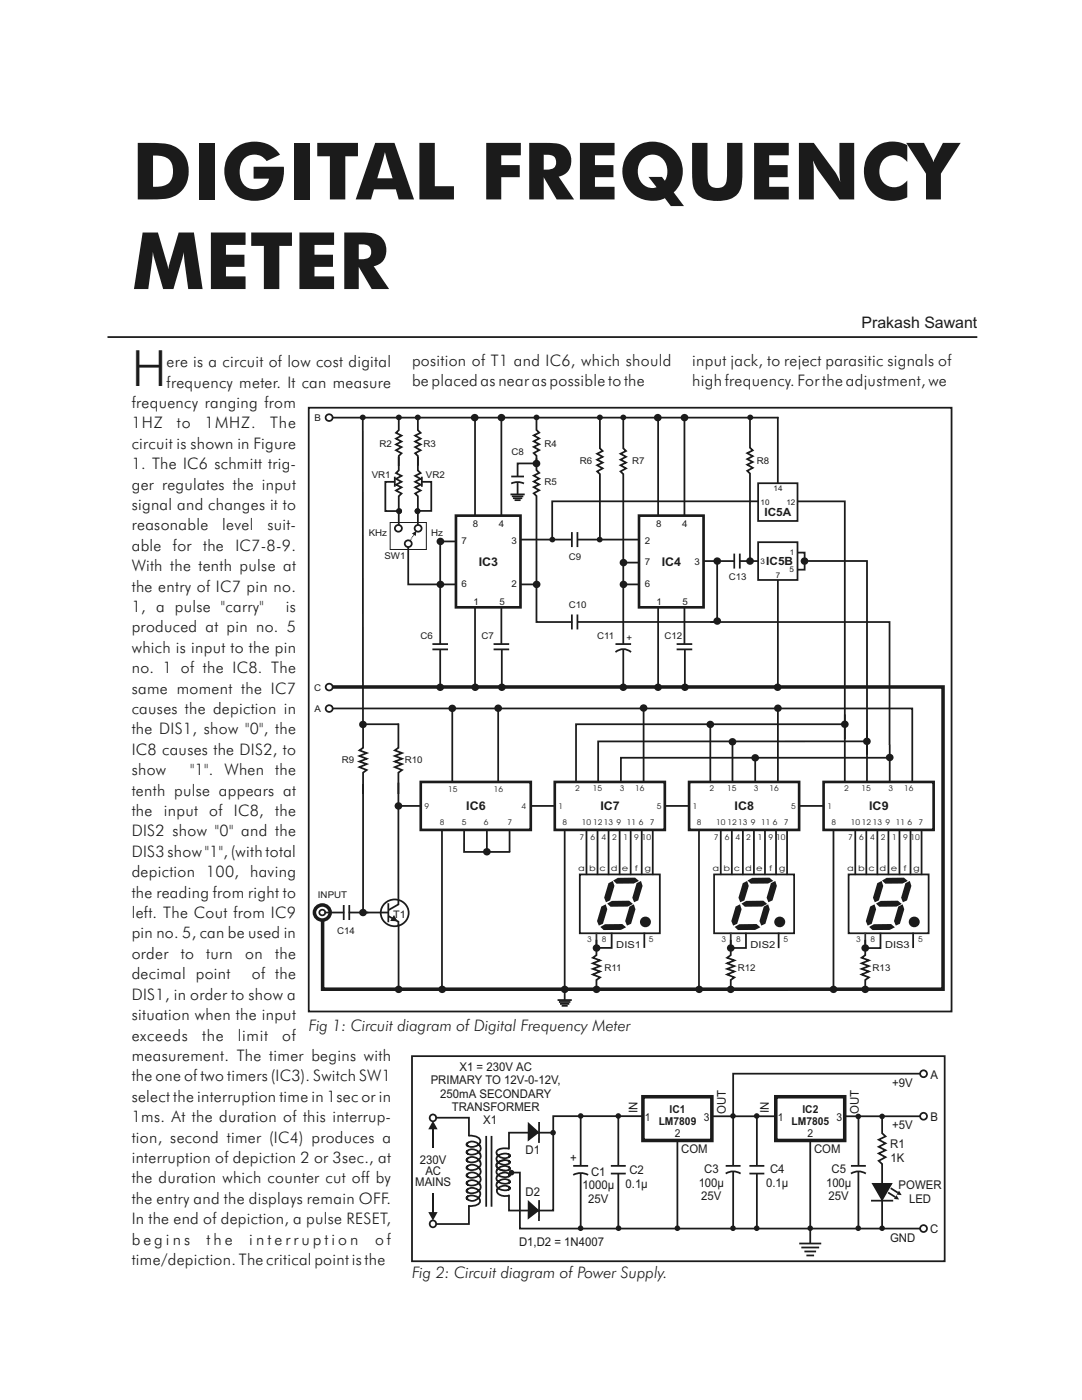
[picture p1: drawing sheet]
<svg xmlns="http://www.w3.org/2000/svg" width="216mm" height="279mm" viewBox="0 0 216 279" stroke-linecap="round" stroke-linejoin="round" font-family="sans-serif">
<path d="M21.4 67.3h173.6M83.4 83.3v2.5l.5 .6-1.1 .5 1.1 .6-1.1 .6 1.1 .6-1.1 .5 1.1 .7-1.1 .6 .6 .5v2M94.8 83.3v19.7M100 83.3v19.7M81.5 109.2v7.4h9.6M87.9 108.1h3.2M94.8 121.3v15.8M100 121.3v7.3M100.1 129.6v7.5" fill="none" stroke="#1f1a17" stroke-width=".35"/>
<g fill="#1f1a17" stroke="#1f1a17" stroke-width=".35">
<circle cx="100.1" cy="137.2" r=".58"/>
<circle cx="94.7" cy="83.4" r=".58"/>
<circle cx="100" cy="83.4" r=".58"/>
<circle cx="87.9" cy="108.1" r=".58"/>
<circle cx="87.9" cy="116.6" r=".58"/>
<circle cx="94.8" cy="137.2" r=".58"/>
</g>
<path d="M91 102.9h12.9v18.3h-12.9z" fill="none" stroke="#1f1a17" stroke-width=".53"/>
<g fill="#1f1a17">
<circle cx="83.3" cy="102.1" r=".57"/>
<circle cx="83.4" cy="83.3" r=".58"/>
</g>
<path d="M83.4 91.2v2.7l.5 .5-1.1 .6 1.1 .6-1.1 .6 1.1 .5-1.1 .6 1.1 .6-1.1 .6 .6 .5v5.9M84.2 96.2h1.9v5.8h-2.7M84.2 95.1v2" fill="none" stroke="#1f1a17" stroke-width=".35"/>
<circle cx="83.3" cy="102" r=".58" fill="#1f1a17"/>
<path d="M79.6 83.3v2.5l-.6 .6 1.1 .5-1.1 .6 1.1 .6-1.1 .6 1.1 .5-1.1 .7 1.1 .6-.5 .5v2" fill="none" stroke="#1f1a17" stroke-width=".35"/>
<g fill="#1f1a17">
<circle cx="79.6" cy="102.1" r=".57"/>
<circle cx="79.6" cy="83.3" r=".58"/>
</g>
<path d="M78.8 95.1v2M78.8 96.2h-1.9v5.8h2.7M79.6 91.2v2.7l-.6 .5 1.1 .6-1.1 .6 1.1 .6-1.1 .5 1.1 .6-1.1 .6 1.1 .6-.5 .5v5.9" fill="none" stroke="#1f1a17" stroke-width=".35"/>
<circle cx="79.6" cy="102" r=".58" fill="#1f1a17"/>
<g fill="none" stroke="#1f1a17" stroke-width=".35">
<path d="M87.8 108.1v20.5M86.3 128.5h3.1M86.3 129.6h3.1M87.8 129.6v7.8M98.5 128.5h3.1M98.5 129.6h3.1"/>
<circle cx="79.5" cy="105.5" r=".68"/>
<circle cx="81.5" cy="108.5" r=".68"/>
<circle cx="83.4" cy="105.5" r=".68"/>
</g>
<path d="M82.2 106.5l.9-.5-.1 1z" fill-rule="evenodd" fill="#1f1a17"/>
<g fill="#1f1a17">
<path d="M82.5 106.7l.2 .1-.2 .1-.1-.1z"/>
<path d="M82.3 106.9l.2 .1-.1 .2-.2-.1z"/>
<path d="M82.2 107.2l.1 .1-.1 .2-.2-.1z"/>
<path d="M82 107.5l.1 .1-.1 .1h-.1z"/>
<path d="M81.8 107.7l.1 .2z"/>
</g>
<path d="M77.9 104.3h7.2v5.4h-7.2z" fill="none" stroke="#1f1a17" stroke-width=".2"/>
<path d="M124.4 83.4v6.1l.5 .5-1.1 .6 1.1 .6-1.1 .5 1.1 .6-1.1 .6 1.1 .6-1.1 .6 .6 .5v17.8M131.3 83.3v19.7M136.6 83.3v19.7M103.8 107.7h10.3M115.2 107.7h12.3M124.4 116.6h3.2M124.4 112.3h3.2M131.3 121.3v15.8M136.6 121.3v7.3M136.7 129.6v7.5" fill="none" stroke="#1f1a17" stroke-width=".35"/>
<g fill="#1f1a17" stroke="#1f1a17" stroke-width=".35">
<circle cx="136.7" cy="137.2" r=".58"/>
<circle cx="131.2" cy="83.4" r=".58"/>
<circle cx="136.6" cy="83.4" r=".58"/>
<circle cx="124.4" cy="112.3" r=".58"/>
<circle cx="124.4" cy="116.6" r=".58"/>
<circle cx="131.3" cy="137.2" r=".58"/>
</g>
<path d="M127.5 102.9h12.9v18.3h-12.9z" fill="none" stroke="#1f1a17" stroke-width=".53"/>
<circle cx="124.4" cy="83.3" r=".58" fill="#1f1a17"/>
<path d="M119.7 83.4v6.1l.6 .5-1.2 .6 1.2 .6-1.2 .5 1.2 .6-1.2 .6 1.2 .6-1.2 .6 .6 .5v13.2M114.1 106.2v3M115.2 106.2v3M124.4 112.3v16.3M151.3 100.1h-41.1v7.6M122.8 130.1a2.35 2.35 0 0 1 3.1 0M122.8 128.5h3.1M124.4 129.6v7.5M135 128.5h3.1M135 129.6h3.1" fill="none" stroke="#1f1a17" stroke-width=".35"/>
<circle cx="124.4" cy="137.2" r=".58" fill="#1f1a17" stroke="#1f1a17" stroke-width=".35"/>
<g fill="#1f1a17">
<circle cx="110.2" cy="107.7" r=".58"/>
<circle cx="119.7" cy="107.7" r=".58"/>
</g>
<path d="M107 83.3v2.5l.6 .5-1.1 .6 1.1 .6-1.1 .6 1.1 .6-1.1 .5 1.1 .6-1.1 .6 .5 .6v2M107 91.5v2.3l.6 .6-1.1 .5 1.1 .6-1.1 .6 1.1 .6-1.1 .5 1.1 .6-1.1 .7 .5 .5v25.1h7.2M140.3 112h6.3M146.5 110.5v3M147.6 112h3.7M147.6 110.5v3" fill="none" stroke="#1f1a17" stroke-width=".35"/>
<circle cx="107" cy="83.3" r=".58" fill="#1f1a17"/>
<g fill="none" stroke="#1f1a17" stroke-width=".35">
<path d="M101.9 98.7h2.8M102 96.5a2.94 2.94 0 0 1 2.6 0M102 95.1h2.6M102.1 99.1h2.3M102.4 99.4h1.8M102.7 99.8h1.2M103.3 96.3v2.4M107.1 92.5h-3.8v2.6M149.7 83.1v6.3l.5 .5-1.1 .5 1.1 .6-1.1 .6 1.1 .6-1.1 .5 1.1 .7-1.1 .6 .6 .5v17.5M103.8 116.6h3.4M143.1 112v12.1h-27.9M114.1 122.6v3"/>
<path d="M115.2 122.6v3"/>
</g>
<g fill="#1f1a17" stroke="#1f1a17" stroke-width=".35">
<circle cx="107" cy="92.5" r=".58"/>
<circle cx="143.1" cy="112" r=".58"/>
<circle cx="107.1" cy="116.6" r=".58"/>
</g>
<circle cx="149.7" cy="83.3" r=".58" fill="#1f1a17"/>
<g fill="#1f1a17" stroke="#1f1a17" stroke-width=".35">
<path d="M121.5 180.4l.6-.4 3.4-.1 .5 .5-.8 .4h-3.3zM121.6 176.4l.6-.3 .2 .7-.8 2.8-.6 .2-.3-.7zM120.1 181l.7-.3 .2 .8-.8 2.7-.6 .3-.3-.7zM127.2 176.4l.6-.3 .2 .7-.8 2.8-.6 .2-.2-.7zM125.8 181l.6-.3 .2 .8-.8 2.7-.6 .3-.3-.7zM122.7 175.8l.6-.4 3.4-.1 .5 .5-.8 .4h-3.3zM120.1 185l.7-.4h3.3l.5 .4-.8 .4h-3.3z" fill-rule="evenodd"/>
<path d="M148.3 180.4l.6-.4 3.4-.1 .5 .5-.8 .4h-3.3zM148.4 176.4l.6-.3 .2 .7-.8 2.8-.6 .2-.3-.7zM146.9 181l.7-.3 .2 .8-.8 2.7-.6 .3-.3-.7zM154 176.4l.6-.3 .2 .7-.8 2.8-.6 .2-.2-.7zM152.5 181l.7-.3 .2 .8-.8 2.7-.6 .3-.3-.7zM149.4 175.8l.7-.4 3.4-.1 .5 .5-.8 .4h-3.3zM146.9 185l.7-.4h3.3l.5 .4-.8 .4h-3.3z" fill-rule="evenodd"/>
<path d="M175.1 180.4l.7-.4 3.3-.1 .5 .5-.8 .4h-3.3zM175.2 176.4l.6-.3 .3 .7-.9 2.8-.6 .2-.2-.7zM173.8 181l.6-.3 .2 .8-.8 2.7-.6 .3-.2-.7zM180.8 176.4l.6-.3 .3 .7-.9 2.8-.5 .2-.3-.7zM179.4 181l.6-.3 .2 .8-.8 2.7-.6 .3-.2-.7zM176.3 175.8l.7-.4 3.3-.1 .5 .5-.8 .4h-3.3zM173.7 185l.7-.4h3.3l.6 .4-.8 .4h-3.3z" fill-rule="evenodd"/>
<path d="M78.6 183l.4 .7-.8-.1z" fill-rule="evenodd"/>
<circle cx="149.7" cy="112" r=".58"/>
<circle cx="160.5" cy="112" r=".58"/>
<circle cx="155.2" cy="137.2" r=".58"/>
<circle cx="143.1" cy="124" r=".58"/>
<circle cx="128.8" cy="184" r=".9"/>
<circle cx="155.6" cy="184" r=".9"/>
<circle cx="182.4" cy="184" r=".9"/>
<circle cx="168.6" cy="144.6" r=".58"/>
<circle cx="173" cy="148" r=".58"/>
<circle cx="150.7" cy="151.2" r=".58"/>
<circle cx="128.4" cy="141.3" r=".58"/>
<circle cx="146.1" cy="148" r=".58"/>
<circle cx="99.4" cy="141.3" r=".58"/>
<circle cx="155.2" cy="141.3" r=".58"/>
<circle cx="141.7" cy="144.6" r=".58"/>
<circle cx="177.5" cy="151.2" r=".58"/>
<circle cx="97.1" cy="170" r=".58"/>
<circle cx="90.2" cy="141.4" r=".58"/>
<circle cx="79.5" cy="197.5" r=".58"/>
<circle cx="88.2" cy="197.5" r=".58"/>
<circle cx="112.7" cy="197.5" r=".58"/>
<circle cx="119" cy="197.5" r=".58"/>
<circle cx="119" cy="189.2" r=".58"/>
<circle cx="145.8" cy="197.5" r=".58"/>
<circle cx="139.5" cy="197.5" r=".58"/>
<circle cx="145.8" cy="189.2" r=".58"/>
<circle cx="166.3" cy="197.5" r=".58"/>
<circle cx="172.6" cy="197.5" r=".58"/>
<circle cx="172.6" cy="189.2" r=".58"/>
</g>
<g fill="none" stroke="#1f1a17" stroke-width=".35">
<path d="M66.3 83.3h89M72.4 83.4v61.1h7.2M155.2 83.2v13.3M155.2 115.8v21.1M159 100.1h9.6v47.4M159.1 110.3h1.5v3.4h-1.5M160.5 112h12.5v38.6M141.7 124.1h35.8v24.6M66.3 141.4h115.7v14.8M72.4 156.5v25.6h5.1M72.4 144.2v5l-.7 .6 1.5 .5-1.5 .6 1.5 .5-1.5 .6 1.5 .5-1.5 .6 1.5 .6-.8 .5v4.3M79.5 144.4v4.8l-.7 .6 1.4 .5-1.4 .6 1.4 .5-1.4 .6 1.4 .5-1.4 .6 1.4 .6-.7 .5v4.3"/>
<path d="M79.5 156.2v23.4M90.2 141.4v14.6M99.4 141.4v14.6M128.4 141.3v14.9M141.7 144.5v11.7M146.2 148v8.2M150.7 151.2v5M155.2 141.4v14.8M168.6 142.6v13.6M168.7 144.5h-53.8v11.7M173 145.6v10.6M173.1 148h-53.7v8.2"/>
<path d="M177.5 148.6v7.6M177.7 151.2h-53.8v5M79.4 160.8h4.8M79.5 179.6v.9l-2 1.1M88.2 165.5v32.1M92.6 165.5v4.5h9.2M97.1 165.5v4.5M101.7 165.5v4.5M105.8 160.8h5.1M112.7 165.5v34.1M115.7 174.5h16v11.8h-16zM117 165.5v9.1"/>
<path d="M119.2 165.5v9.1M121.4 165.5v9.1M123.6 165.5v9.1M125.8 165.5v9.1M128 165.5v9.1M130.3 165.5v9.1M132.6 160.8h5.1M139.5 165.5v31.9M142.5 174.5h16v11.8h-16zM143.8 165.5v9.1M146 165.5v9.1M148.2 165.5v9.1"/>
<path d="M150.4 165.5v9.1M152.6 165.5v9.1M154.8 165.5v9.1M157 165.5v9.1M159.3 160.8h5.1M166.3 165.5v31.9M169.3 174.5h16v11.8h-16zM170.7 165.5v9.1M172.9 165.5v9.1M175.1 165.5v9.1M177.3 165.5v9.1M179.5 165.5v9.1"/>
<path d="M181.7 165.5v9.1M183.9 165.5v9.1M76.6 180.5a2.72 2.72 0 0 1 4.4 .1 2.72 2.72 0 0 1-1.6 4.2 2.69 2.69 0 0 1-3-1.1 2.69 2.69 0 0 1 .2-3.2zM77.5 180.3v3.8M77.5 182.8l2 1.2v.8M79.5 184.5v13.1M111.3 199.6h2.8M111.5 200h2.3M122 186.1v3.1h-3.1M128.6 186.1v3.1M148.8 186.1v3.1h-3.1M155.4 186.1v3.1"/>
<path d="M175.7 186.1v3.1h-3.2M182.2 186.1v3.1M111.7 200.3h1.9M112.1 200.7h1.2"/>
<circle cx="65.7" cy="83.4" r=".68"/>
<circle cx="65.7" cy="137.1" r=".68"/>
<circle cx="65.7" cy="141.4" r=".68"/>
</g>
<path d="M119 186.1v3.1M145.8 186.1v3.1M172.7 186.1v3.1" fill="none" stroke="#383330" stroke-width=".35"/>
<path d="M66.3 137.1h121.9v60.3h-123.8v-13.8" fill="none" stroke="#1f1a17" stroke-width=".71" stroke-linecap="butt"/>
<circle cx="72.4" cy="83.3" r=".58" fill="#1f1a17"/>
<g fill="#1f1a17" stroke="#1f1a17" stroke-width=".35">
<circle cx="72.4" cy="144.6" r=".58"/>
<circle cx="79.5" cy="160.8" r=".58"/>
<circle cx="72.4" cy="182.1" r=".58"/>
<circle cx="87.8" cy="137.2" r=".58"/>
</g>
<g fill="none" stroke="#1f1a17" stroke-width=".35">
<path d="M64.8 182.1h3.9M68.6 180.6v3M69.6 182.1h3.9M69.7 180.6v3M119 187.6v3l-.7 .5 1.4 .6-1.4 .6 1.4 .5-1.4 .6 1.4 .5-1.4 .6 1.4 .6-.7 .5v2M145.8 187.6v3l-.7 .5 1.4 .6-1.4 .6 1.4 .5-1.4 .6 1.4 .5-1.4 .6 1.4 .6-.7 .5v2M172.7 187.6v3l-.8 .5 1.5 .6-1.5 .6 1.5 .5-1.5 .6 1.5 .5-1.5 .6 1.5 .6-.7 .5v2"/>
<circle cx="64.3" cy="182.1" r=".58"/>
</g>
<circle cx="64.3" cy="182.1" r="1.54" fill="none" stroke="#1f1a17" stroke-width=".71" stroke-linecap="butt"/>
<circle cx="119.7" cy="83.3" r=".58" fill="#1f1a17"/>
<path d="M61.6 81.4h128.3v120.5h-128.3zM151.3 96.4h7.8v7.6h-7.8zM151.3 108.2h7.8v7.5h-7.8zM82.2 210.8h106.3v40.9h-106.3zM107.6 223.9l-.1 4.2M107.6 239.5l-.1 4.2M110.5 226.1h-8.9v3.3M128.4 222.8h-18v18.8h-8.8v-3.2" fill="none" stroke="#1f1a17" stroke-width=".35"/>
<path d="M84 156.1h21.9v9.5h-21.9zM110.7 156.1h22v9.5h-22zM137.5 156.1h22v9.5h-22zM164.3 156.1h22v9.5h-22z" fill="none" stroke="#1f1a17" stroke-width=".53"/>
<g fill="#1f1a17" stroke="#1f1a17" stroke-width=".35">
<path d="M105.5 224.3l1.9 1.7-1.9 1.5z"/>
<path d="M105.5 239.9l1.9 1.7-1.9 1.4z"/>
</g>
<path d="M128.3 218.9h13.7v8.7h-13.7z" fill-rule="evenodd" fill="#fff" stroke="#1f1a17" stroke-width=".71" stroke-linecap="butt"/>
<g fill="none" stroke="#1f1a17" stroke-width=".35">
<path d="M183.7 214.3h-37.4v18.4M114.4 234.5a3.1 3.1 0 0 1 3 0M114.4 232.7h3M115.9 222.7v10M115.9 234.2v10.9M121.9 232.7h3M121.9 234.2h3M123.4 222.8v9.9M123.4 234.2v10.9M135.2 227.5v17.8M144.8 234.2a2.75 2.75 0 0 1 3 0M144.8 232.7h3"/>
<path d="M146.3 233.7v11.4"/>
</g>
<g fill="#1f1a17">
<circle cx="146.3" cy="245.1" r=".56"/>
<circle cx="135.2" cy="245.1" r=".56"/>
<circle cx="123.4" cy="245.1" r=".56"/>
<circle cx="115.9" cy="245.1" r=".56"/>
<circle cx="146.3" cy="222.7" r=".56"/>
<circle cx="123.4" cy="222.7" r=".56"/>
<circle cx="115.9" cy="222.7" r=".56"/>
<circle cx="110.4" cy="226" r=".56"/>
</g>
<g fill="none" stroke="#1f1a17" stroke-width=".35">
<path d="M86.4 225.2v3.9M86.9 223.1h6.7v3.7M93.3 239.4l-.2-.3a.87 .87 0 0 1 .9-.5 1.45 1.45 0 0 1 1.8 1.3 2.18 2.18 0 0 1-2.4 .8M93.5 228.8l-.3-.3a.98 .98 0 0 1 1.5-.6 1.62 1.62 0 0 1 1.2 .9M93.5 230.3l-.3-.3a.98 .98 0 0 1 1.5-.6 1.62 1.62 0 0 1 1.2 1M93.5 231.9l-.3-.3a.98 .98 0 0 1 1.5-.6 1.62 1.62 0 0 1 1.2 .9M93.5 233.4l-.3-.3a.98 .98 0 0 1 1.5-.6 1.62 1.62 0 0 1 1.2 1M93.5 235l-.3-.3a.98 .98 0 0 1 1.5-.6 1.62 1.62 0 0 1 1.2 .9M93.5 236.5l-.3-.3a.98 .98 0 0 1 1.5-.6 1.62 1.62 0 0 1 1.2 .9M93.5 238.1l-.3-.3a.98 .98 0 0 1 1.5-.6 1.62 1.62 0 0 1 1.2 .9M93.5 226.6a2.12 2.12 0 0 1 2.3 1 1.62 1.62 0 0 1-2.4 1.2l-.3-.4 .2-.3M95.5 228.4a1.11 1.11 0 0 1 .3 1.3 1.11 1.11 0 0 1-1.1 .7 1.28 1.28 0 0 1-1.6-.5l.2-.3"/>
<path d="M95.5 230a1.11 1.11 0 0 1 .3 1.2 1.11 1.11 0 0 1-1.1 .7 1.28 1.28 0 0 1-1.6-.5l.2-.3M95.5 231.5a1.11 1.11 0 0 1 .3 1.3 1.11 1.11 0 0 1-1.1 .7 1.28 1.28 0 0 1-1.6-.5l.2-.3M95.5 233.1a1.11 1.11 0 0 1 .3 1.2 1.11 1.11 0 0 1-1.1 .7 1.28 1.28 0 0 1-1.6-.5l.2-.3M95.5 234.6a1.11 1.11 0 0 1 .3 1.3 1.11 1.11 0 0 1-1.1 .6 1.28 1.28 0 0 1-1.6-.4l.2-.3M95.5 236.1a1.11 1.11 0 0 1 .3 1.3 1.11 1.11 0 0 1-1.1 .7 1.28 1.28 0 0 1-1.6-.5l.2-.3M95.8 238a1.53 1.53 0 0 1-.9 1.5 1.53 1.53 0 0 1-1.7-.2v-.3l.3-.3M99.1 231.6a1.76 1.76 0 0 0 2.5 .5l.1-.2-.3-.3M99.1 230.3a1.76 1.76 0 0 0 2.5 .5l.1-.2-.3-.3M99.4 233.2l-.3 .4v.3a1.9 1.9 0 0 0 2.6 .8l.1-.2-.3-.3M99.4 234.5l-.3 .4v.4a1.9 1.9 0 0 0 2.6 .7l.1-.2-.3-.3M99.4 235.9l-.3 .3v.4a1.9 1.9 0 0 0 2.6 .7l.1-.2-.3-.3M99.4 237.2l-.2 .3a1.03 1.03 0 0 0 1 1.1h1.4"/>
<path d="M100.8 231.5l-1.4 .4-.3 .4v.3a1.9 1.9 0 0 0 2.6 .8l.1-.2-.3-.3M101.4 233.5l.3-.2a.81 .81 0 0 0-1.1-.6 1.77 1.77 0 0 0-1.5 .9M101.4 234.9l.3-.3a.81 .81 0 0 0-1.1-.6 1.77 1.77 0 0 0-1.5 .9M101.4 236.2l.3-.3a.81 .81 0 0 0-1.1-.6 1.77 1.77 0 0 0-1.5 .9M101.4 237.5l.3-.3a.81 .81 0 0 0-1.1-.6 1.77 1.77 0 0 0-1.5 .9M101.5 232.2l.3-.2a1.55 1.55 0 0 0-2.2-.2l-.4 .4-.1 .3v.4l.3 .3 .6 .3 .8 .1M101.5 230.9l.3-.2a1.55 1.55 0 0 0-2.2-.2l-.5 .7v.4l.3 .3M101.6 229.2a2.52 2.52 0 0 0-2.4 .5v.6l.2 .3M93.6 240.6v3.7h-6.7"/>
<circle cx="86.4" cy="223.1" r=".67"/>
<circle cx="86.4" cy="244.3" r=".67"/>
</g>
<path d="M86.4 223.7l.9 1.7h-1.8z" fill-rule="evenodd" fill="#1f1a17"/>
<path d="M86.4 238.2v3.8" fill="none" stroke="#1f1a17" stroke-width=".35"/>
<path d="M85.5 241.9h1.8l-.9 1.7 .9-1.7-.9 1.7z" fill-rule="evenodd" fill="#1f1a17"/>
<path d="M97 226.7v14.1M98.1 226.7v14.1" fill="none" stroke="#1f1a17" stroke-width=".35"/>
<circle cx="102.1" cy="234" r=".56" fill="#1f1a17"/>
<path d="M102.1 234h1.6v11.2h80M142 222.8h13" fill="none" stroke="#1f1a17" stroke-width=".35"/>
<path d="M154.8 218.9h13.8v8.7h-13.8z" fill-rule="evenodd" fill="#fff" stroke="#1f1a17" stroke-width=".71" stroke-linecap="butt"/>
<path d="M149.5 232.7h3M149.5 234.2h3M151 222.8v9.9M151 234.2v10.9M161.7 227.5v20.7M159.5 248.2h4.4M159.9 249h3.6M160.5 249.8h2.3M160.9 250.6h1.5" fill="none" stroke="#1f1a17" stroke-width=".35"/>
<g fill="#1f1a17">
<circle cx="151" cy="245.1" r=".56"/>
<circle cx="161.7" cy="245.1" r=".56"/>
<circle cx="151" cy="222.7" r=".56"/>
</g>
<path d="M168.5 222.8h15.2M169.8 234.2a2.75 2.75 0 0 1 3 0M169.8 232.7h3M171.3 233.7v11.4" fill="none" stroke="#1f1a17" stroke-width=".35"/>
<circle cx="171.3" cy="245.1" r=".56" fill="#1f1a17"/>
<path d="M171.3 222.7v10" fill="none" stroke="#1f1a17" stroke-width=".35"/>
<circle cx="171.3" cy="222.8" r=".56" fill="#1f1a17"/>
<g fill="none" stroke="#1f1a17" stroke-width=".35">
<path d="M176 222.6v3.6l.7 .6-1.4 .7 1.4 .7-1.4 .7 1.4 .7-1.4 .6 1.4 .7-1.4 .8 .7 .6v13"/>
<circle cx="184.3" cy="214.3" r=".69"/>
<circle cx="184.3" cy="222.8" r=".69"/>
<circle cx="184.3" cy="245.2" r=".69"/>
</g>
<g fill="#1f1a17">
<path d="M177.8 237l1.4 .9-.1 .3-1.5-.9z"/>
<path d="M177.3 237.8l1.4 .9-.2 .3-1.4-.9z"/>
</g>
<g fill="#1f1a17">
<path d="M179.4 237.6l.5 .9-1-.1z" fill-rule="evenodd"/>
<path d="M178.9 238.5l.5 .9-1-.1z" fill-rule="evenodd"/>
</g>
<path d="M174.2 236.3h3.6l-1.8 3.1z" fill-rule="evenodd" fill="#1f1a17" stroke="#1f1a17" stroke-width=".35"/>
<path d="M173.8 239.6h4.4" fill="none" stroke="#1f1a17" stroke-width=".35"/>
<g fill="#1f1a17">
<circle cx="176" cy="222.8" r=".56"/>
<circle cx="176" cy="245.1" r=".56"/>
</g>
<g font-size="15.8" fill="#1f1a17">
<text x="26.3" y="39.8">DIGITAL FREQUENCY</text>
<text x="26.3" y="57.7">METER</text>
</g>
<text font-size="10" fill="#1f1a17" x="26.3" y="77.1">H</text>
<g font-size="3.2" fill="#1f1a17">
<text x="171.9" y="65.4">Prakash Sawant</text>
<text x="33.2" y="77.3">frequency meter. It can measure</text>
<text x="33.2" y="73.3">ere is a circuit of low cost digital</text>
<text x="82.2" y="73">position of T1 and IC6, which should</text>
<text x="82.2" y="77.1">be placed as nearas possible to the</text>
<text x="138.1" y="77.1">high frequency. Forthe adjustment, we</text>
<text x="138.1" y="73">input jack, to reject parasitic signals of</text>
<text x="26.3" y="81.4">frequency ranging from</text>
<text x="26.3" y="89.6">circuit is shown in Figure</text>
<text x="26.3" y="85.5">1HZ</text>
<text x="35.3" y="85.5">to</text>
<text x="40.9" y="85.5">1MHZ.</text>
<text x="53.9" y="85.5">The</text>
<text x="26.3" y="93.6">1. The IC6 schmitt trig-</text>
<text x="26.3" y="101.8">signal and changes it to</text>
<text x="26.3" y="97.7">ger regulates the input</text>
<text x="26.3" y="105.9">reasonable</text>
<text x="44.3" y="105.9">level</text>
<text x="53.3" y="105.9">suit-</text>
<text x="26.3" y="114">With the tenth pulse at</text>
<text x="26.3" y="109.9">able</text>
<text x="34.5" y="109.9">for</text>
<text x="40.5" y="109.9">the</text>
<text x="47" y="109.9">IC7-8-9.</text>
<text x="26.3" y="118.1">the entry of IC7 pin no.</text>
<text x="26.3" y="122.1">1, a pulse &quot;carry&quot;</text>
<text x="57.1" y="122.1">is</text>
<text x="26.3" y="130.3">which is input to the pin</text>
<text x="26.3" y="126.2">produced at pin no. 5</text>
<text x="26.3" y="134.4">no. 1 of the IC8. The</text>
<text x="26.3" y="142.5">causes the depiction in</text>
<text x="26.3" y="138.4">same moment the IC7</text>
<text x="26.3" y="146.6">the DIS1, show &quot;0&quot;, the</text>
<text x="26.3" y="154.7">show</text>
<text x="26.3" y="150.6">IC8 causes the DIS2, to</text>
<text x="37.9" y="154.7">&quot;1&quot;. When the</text>
<text x="26.3" y="158.8">tenth pulse appears at</text>
<text x="26.3" y="166.9">DIS2 show &quot;0&quot; and the</text>
<text x="26.3" y="162.9">the</text>
<text x="32.7" y="162.9">input</text>
<text x="41.8" y="162.9">of</text>
<text x="46.7" y="162.9">IC8,</text>
<text x="54.9" y="162.9">the</text>
<text x="26.3" y="171">DIS3 show &quot;1&quot;, (with total</text>
<text x="26.3" y="179.2">the reading from right to</text>
<text x="26.3" y="175.1">depiction 100, having</text>
<text x="26.3" y="183.2">left. The Cout from IC9</text>
<text x="26.3" y="191.4">order</text>
<text x="26.3" y="187.3">pin no. 5, can be used in</text>
<text x="36.1" y="191.4">to</text>
<text x="41.2" y="191.4">turn</text>
<text x="48.9" y="191.4">on</text>
<text x="54.9" y="191.4">the</text>
<text x="26.3" y="195.4">decimal point</text>
<text x="50.3" y="195.4">of the</text>
<text x="26.3" y="203.6">situation when the input</text>
<text x="26.3" y="199.5">DIS1, in order to show a</text>
<text x="26.3" y="207.7">exceeds</text>
<text x="40.3" y="207.7">the</text>
<text x="47.4" y="207.7">limit</text>
<text x="56.3" y="207.7">of</text>
<text x="61.6" y="205.7">Fig 1: Circuit diagram of Digital Frequency Meter</text>
<text x="26.3" y="215.8">the one of two timers (IC3). Switch SW1</text>
<text x="26.3" y="211.7">measurement. The timer begins with</text>
<text x="26.3" y="219.9">select the interruption time in 1sec or in</text>
<text x="26.3" y="223.9">1ms. At the duration of this interrup-</text>
<text x="26.3" y="232.1">interruption of depiction 2 or 3sec., at</text>
<text x="26.3" y="228">tion, second timer (IC4) produces a</text>
<text x="26.3" y="236.2">the duration which counter cut off by</text>
<text x="26.3" y="244.3">In the end of depiction, a pulse RESET,</text>
<text x="26.3" y="240.2">the entry and the displays remain OFF.</text>
<text x="26.3" y="248.4">b e g i n s</text>
<text x="41.2" y="248.4">t h e</text>
<text x="49.8" y="248.4">i n t e r r u p t i o n</text>
<text x="74.8" y="248.4">o f</text>
<text x="26.3" y="252.4">time/depiction. The critical point is the</text>
<text x="82.2" y="255.1">Fig 2: Circuit diagram of Power Supply.</text>
</g>
<g font-size="2.4" fill="#1f1a17">
<text x="95.5" y="112.9">IC3</text>
<text x="132" y="112.9">IC4</text>
<text x="93" y="161.7">IC6</text>
<text x="119.8" y="161.7">IC7</text>
<text x="146.6" y="161.7">IC8</text>
<text x="173.4" y="161.7">IC9</text>
<text x="91.7" y="213.7">X1 = 230V AC</text>
<text x="185.7" y="215.3">A</text>
<text x="85.9" y="216.4">PRIMARY TO 12V-0-12V,</text>
<text x="87.8" y="219">250mA SECONDARY</text>
<text x="90.2" y="221.7">TRANSFORMER</text>
<text x="178" y="216.9">+9V</text>
<text x="96.4" y="224.4">X1</text>
<text x="127.2" y="222.2" transform="rotate(-90 127.2 222.2)">IN</text>
<text x="144.8" y="222.3" transform="rotate(-90 144.8 222.3)">OUT</text>
<text x="153.4" y="222.1" transform="rotate(-89 153.4 222.1)">IN</text>
<text x="171.4" y="222.3" transform="rotate(-90 171.4 222.3)">OUT</text>
<text x="178" y="225.4">+5V</text>
<text x="185.7" y="223.7">B</text>
<text x="83.8" y="232.3">230V</text>
<text x="104.9" y="230.3">D1</text>
<text x="113.7" y="231.9">+</text>
<text x="135.9" y="230.1">COM</text>
<text x="162.4" y="230.1">COM</text>
<text x="177.6" y="229.1">R1</text>
<text x="177.7" y="231.8">1K</text>
<text x="82.9" y="236.7">MAINS</text>
<text x="84.9" y="234.5">AC</text>
<text x="104.9" y="238.6">D2</text>
<text x="116.2" y="237.4">1000µ</text>
<text x="117.9" y="234.7">C1</text>
<text x="124.8" y="237">0.1µ</text>
<text x="125.6" y="234.3">C2</text>
<text x="139.4" y="236.8">100µ</text>
<text x="139.9" y="239.5">25V</text>
<text x="140.5" y="234.2">C3</text>
<text x="152.9" y="236.8">0.1µ</text>
<text x="153.7" y="234.2">C4</text>
<text x="164.8" y="236.8">100µ</text>
<text x="165.3" y="239.5">25V</text>
<text x="165.9" y="234.2">C5</text>
<text x="179.3" y="237.3">POWER</text>
<text x="181.4" y="240">LED</text>
<text x="117.4" y="240.1">25V</text>
<text x="103.6" y="248.7">D1,D2 = 1N4007</text>
<text x="177.6" y="247.8">GND</text>
<text x="185.6" y="246.1">C</text>
</g>
<g font-size="2.3" fill="#1f1a17">
<text x="152.5" y="102.9">IC5A</text>
<text x="152.9" y="112.8">IC5B</text>
</g>
<g font-size="2.2" fill="#1f1a17">
<text x="128.7" y="223.8">1</text>
<text x="131.4" y="224.5">LM7809</text>
<text x="133.6" y="222.1">IC1</text>
<text x="134.7" y="226.8">2</text>
<text x="140.4" y="223.7">3</text>
<text x="155.2" y="223.8">1</text>
<text x="157.9" y="224.5">LM7805</text>
<text x="160.1" y="222.1">IC2</text>
<text x="161.2" y="226.8">2</text>
<text x="166.9" y="223.7">3</text>
</g>
<text font-size="2.1" fill="#1f1a17" x="78.5" y="183.1">T1</text>
<g font-size="1.9" fill="#1f1a17">
<text x="62.8" y="84">B</text>
<text x="75.7" y="89.1">R2</text>
<text x="84.5" y="89.1">R3</text>
<text x="108.7" y="89.1">R4</text>
<text x="74.2" y="95.4">VR1</text>
<text x="85" y="95.4">VR2</text>
<text x="102" y="90.8">C8</text>
<text x="115.7" y="92.5">R6</text>
<text x="126.1" y="92.5">R7</text>
<text x="151" y="92.5">R8</text>
<text x="108.7" y="96.8">R5</text>
<text x="73.6" y="107">KHz</text>
<text x="86" y="107">Hz</text>
<text x="94.4" y="105.1">8</text>
<text x="99.6" y="105.1">4</text>
<text x="130.9" y="105.1">8</text>
<text x="136.1" y="105.1">4</text>
<text x="76.7" y="111.6">SW1</text>
<text x="92.1" y="108.5">7</text>
<text x="102" y="108.5">3</text>
<text x="113.5" y="111.8">C9</text>
<text x="128.6" y="112.7">7</text>
<text x="128.7" y="108.6">2</text>
<text x="138.6" y="112.7">3</text>
<text x="92.1" y="117.1">6</text>
<text x="102.1" y="117.2">2</text>
<text x="128.6" y="117.1">6</text>
<text x="145.4" y="115.7">C13</text>
<text x="94.5" y="120.8">1</text>
<text x="99.7" y="120.8">5</text>
<text x="113.5" y="121.4">C10</text>
<text x="131" y="120.8">1</text>
<text x="136.2" y="120.8">5</text>
<text x="83.9" y="127.6">C6</text>
<text x="96.1" y="127.6">C7</text>
<text x="119.2" y="127.6">C11</text>
<text x="125" y="128">+</text>
<text x="132.6" y="127.6">C12</text>
<text x="62.7" y="137.9">C</text>
<text x="62.8" y="142.1">A</text>
<text x="68.2" y="152.3">R9</text>
<text x="80.8" y="152.3">R10</text>
<text x="63.4" y="179.2">INPUT</text>
<text x="67.3" y="186.3">C14</text>
<text x="123" y="189.1">DIS1</text>
<text x="149.8" y="189.1">DIS2</text>
<text x="176.6" y="189.1">DIS3</text>
<text x="120.6" y="193.8">R11</text>
<text x="147.2" y="193.8">R12</text>
<text x="174.1" y="193.8">R13</text>
</g>
<g font-size="1.6" fill="#1f1a17">
<text x="151.8" y="100.8">10</text>
<text x="154.3" y="98.1">14</text>
<text x="156.9" y="100.7">12</text>
<text x="151.8" y="112.5">3</text>
<text x="157.6" y="110.8">1</text>
<text x="154.8" y="115.4">7</text>
<text x="157.5" y="114.3">5</text>
<text x="84.7" y="161.4">9</text>
<text x="89.4" y="158">15</text>
<text x="98.5" y="158">16</text>
<text x="104" y="161.4">4</text>
<text x="111.5" y="161.4">1</text>
<text x="114.8" y="157.9">2</text>
<text x="118.3" y="157.9">15</text>
<text x="123.7" y="157.9">3</text>
<text x="126.8" y="157.9">16</text>
<text x="131" y="161.4">5</text>
<text x="138.3" y="161.4">1</text>
<text x="141.6" y="157.9">2</text>
<text x="145.1" y="157.9">15</text>
<text x="150.4" y="157.9">3</text>
<text x="153.6" y="157.9">16</text>
<text x="157.8" y="161.4">5</text>
<text x="165.1" y="161.4">1</text>
<text x="168.4" y="157.9">2</text>
<text x="171.9" y="157.9">15</text>
<text x="177.3" y="157.9">3</text>
<text x="180.4" y="157.9">16</text>
<text x="87.8" y="164.7">8</text>
<text x="92.1" y="164.7">5</text>
<text x="96.5" y="164.7">6</text>
<text x="101.2" y="164.7">7</text>
<text x="112.3" y="164.7">8</text>
<text x="115.6" y="167.6">7</text>
<text x="116.1" y="164.7">10</text>
<text x="117.8" y="167.6">6</text>
<text x="118.3" y="164.7">12</text>
<text x="120" y="167.6">4</text>
<text x="120.5" y="164.7">13</text>
<text x="122.1" y="167.6">2</text>
<text x="123" y="164.7">9</text>
<text x="124.4" y="167.6">1</text>
<text x="125.1" y="164.7">11</text>
<text x="126.6" y="167.6">9</text>
<text x="127.4" y="164.7">6</text>
<text x="128.1" y="167.6">10</text>
<text x="129.6" y="164.7">7</text>
<text x="139" y="164.7">8</text>
<text x="142.4" y="167.6">7</text>
<text x="142.9" y="164.7">10</text>
<text x="144.6" y="167.6">6</text>
<text x="145.1" y="164.7">12</text>
<text x="146.8" y="167.6">4</text>
<text x="147.3" y="164.7">13</text>
<text x="148.9" y="167.6">2</text>
<text x="149.8" y="164.7">9</text>
<text x="151.2" y="167.6">1</text>
<text x="151.9" y="164.7">11</text>
<text x="153.4" y="167.6">9</text>
<text x="154.2" y="164.7">6</text>
<text x="154.9" y="167.6">10</text>
<text x="156.4" y="164.7">7</text>
<text x="165.9" y="164.7">8</text>
<text x="169.3" y="167.6">7</text>
<text x="169.8" y="164.7">10</text>
<text x="171.5" y="167.6">6</text>
<text x="172" y="164.7">12</text>
<text x="173.6" y="167.6">4</text>
<text x="174.1" y="164.7">13</text>
<text x="175.8" y="167.6">2</text>
<text x="176.7" y="164.7">9</text>
<text x="178" y="167.6">1</text>
<text x="178.7" y="164.7">11</text>
<text x="180.2" y="167.6">9</text>
<text x="181.1" y="164.7">6</text>
<text x="181.7" y="167.6">10</text>
<text x="183.3" y="164.7">7</text>
<text x="115.5" y="173.8">a</text>
<text x="117.7" y="173.8">b c d e</text>
<text x="126.7" y="173.8">f</text>
<text x="128.6" y="173.8">g</text>
<text x="142.3" y="173.8">a</text>
<text x="144.5" y="173.8">b c d e</text>
<text x="153.5" y="173.8">f</text>
<text x="155.4" y="173.8">g</text>
<text x="169.1" y="173.8">a</text>
<text x="171.3" y="173.8">b c d e</text>
<text x="180.4" y="173.8">f</text>
<text x="182.3" y="173.8">g</text>
<text x="117.2" y="188.1">3</text>
<text x="120.1" y="188.1">8</text>
<text x="129.5" y="188.1">5</text>
<text x="144" y="188.1">3</text>
<text x="146.9" y="188.1">8</text>
<text x="156.3" y="188.1">5</text>
<text x="170.8" y="188.1">3</text>
<text x="173.7" y="188.1">8</text>
<text x="183.2" y="188.1">5</text>
</g>
</svg>
